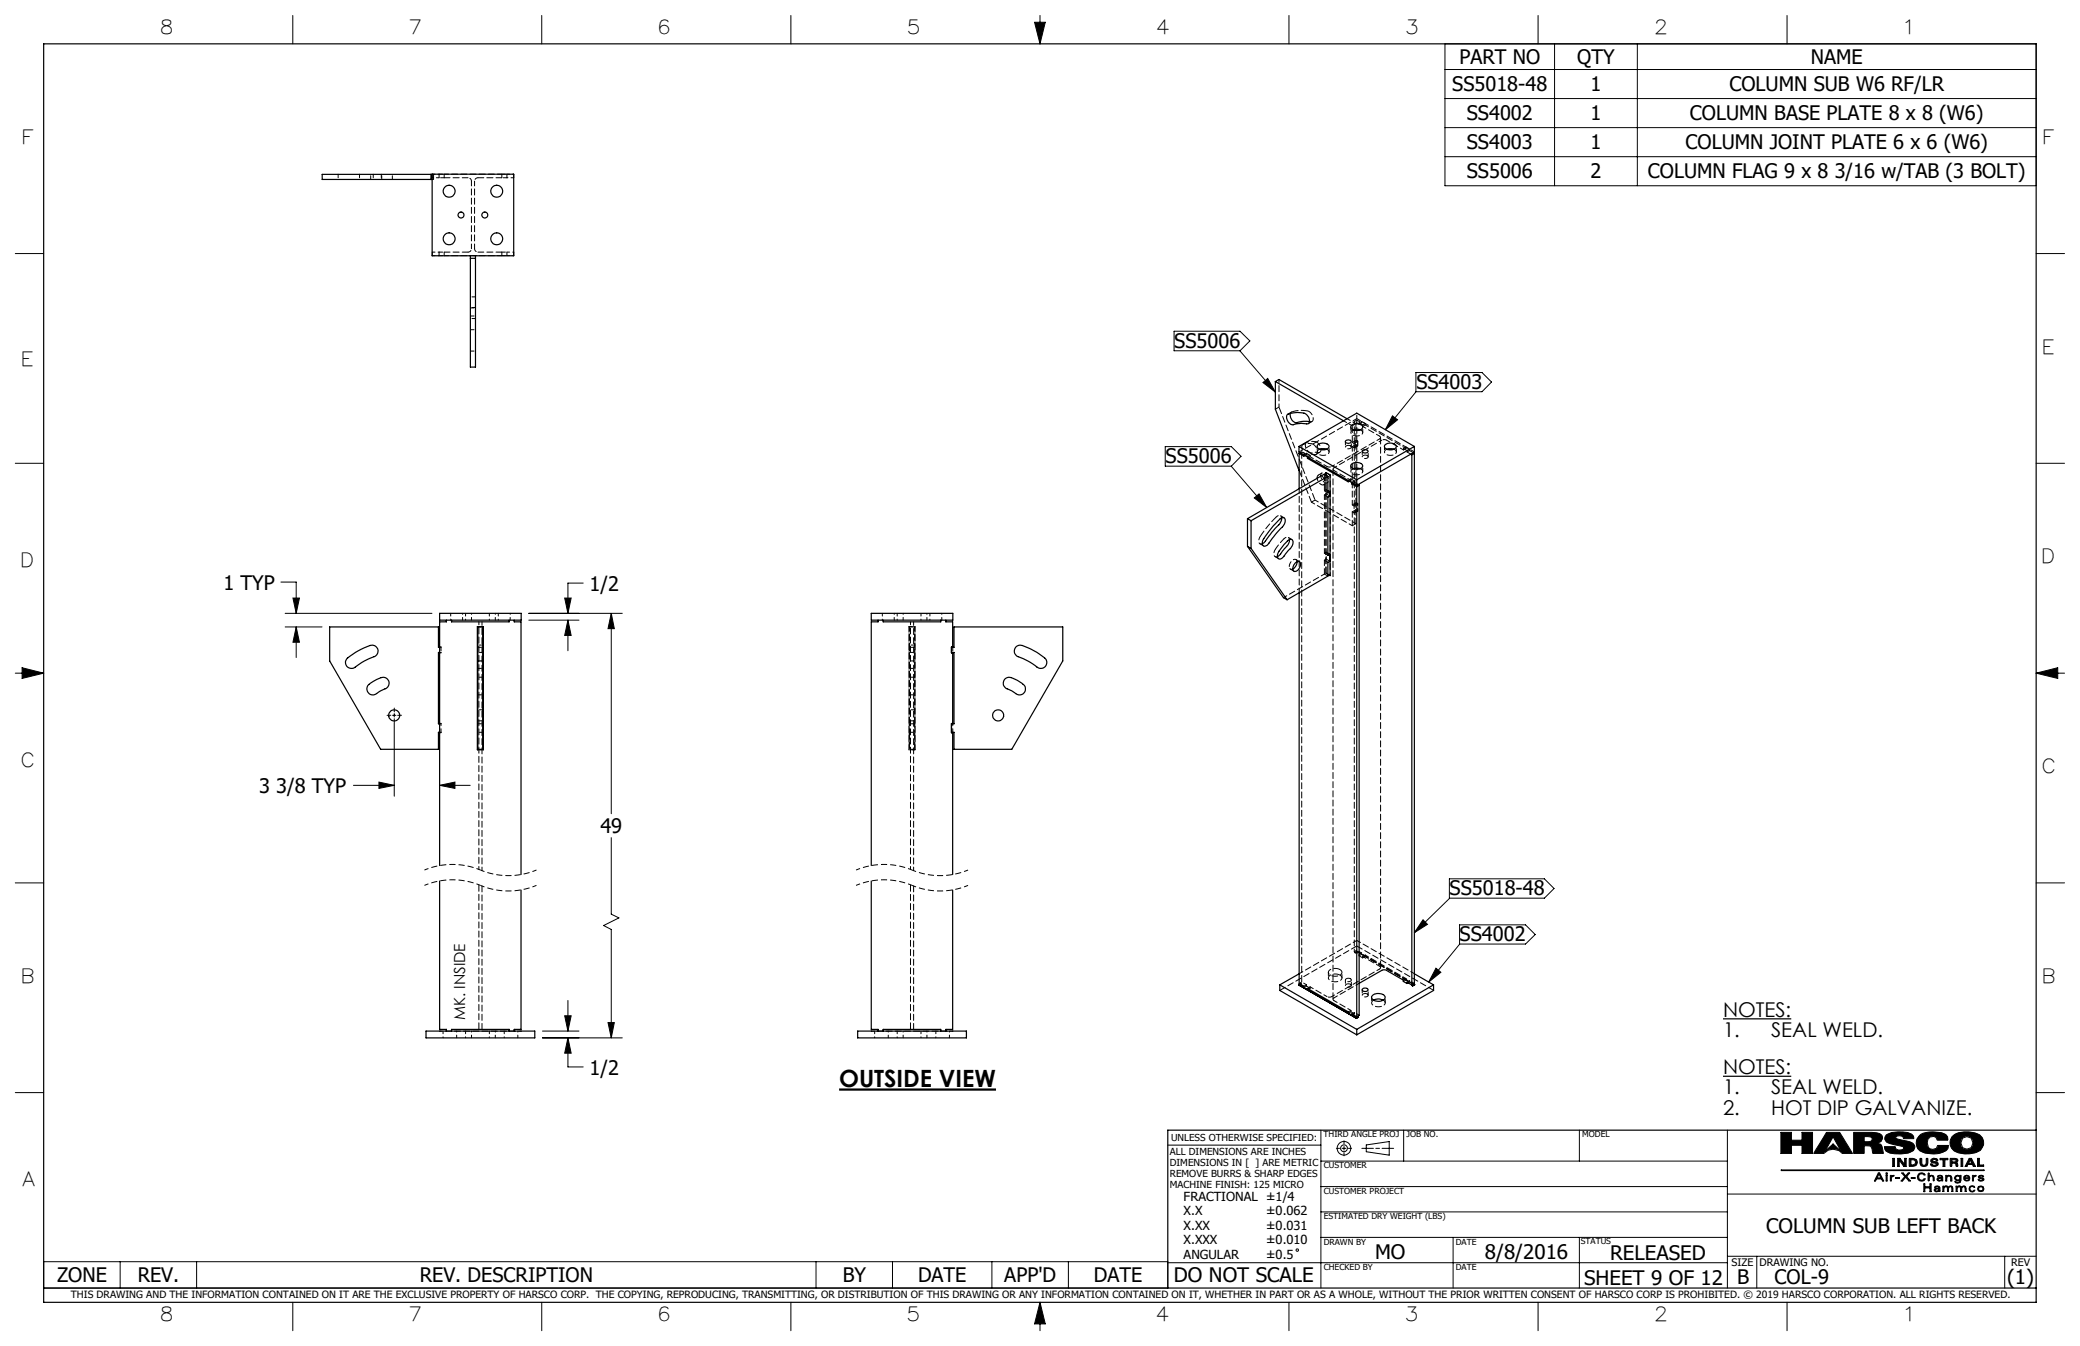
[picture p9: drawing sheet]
<svg xmlns="http://www.w3.org/2000/svg" width="432mm" height="279mm" viewBox="0 0 432 279" stroke-linecap="round" stroke-linejoin="round" font-family="sans-serif">
<g fill="none" stroke="#000" stroke-width=".21">
<path d="M60.8 3.2v5.9M112.5 3.2v5.9M164.2 3.2v5.9M214.8 4.6h2.2l-1.1 4.5zM215.9 3.2v5.9M267.6 3.2v5.9M300 9.1h122.7v29.5h-122.7zM300 14.4h122.7M319.3 3.2v5.9M322.7 9.1v29.5M339.9 9.1v29.5M371 3.2v5.9"/>
<path d="M300 20.5h122.7M300 26.5h122.7M300 32.5h122.7M3.2 52.6h5.9M422.7 52.6h5.9M243.7 68.8h13.7l2.1 2-2.1 2h-13.7zM257.4 72.8l7.4 8.6M262.2 79.4l1-.8 1.6 2.8zM293.9 77.3h13.8l1.9 2-1.9 2h-13.8zM3.2 96.2h5.9M241.9 92.7h13.7l2 2-2 2.1h-13.7zM255.6 96.8l7.4 8.5"/>
<path d="M289.1 86.3l1 .8-2.5 2.1zM293.9 81.4l-6.3 7.8M422.7 96.2h5.9M260.4 103.4l1-.9 1.6 2.8zM3.2 139.7h5.9M4.6 138.6l4.5 1.1-4.5 1.1zM58.3 120.8h3.2v6.5M59.2 127.3h30.5M59.2 130.1h7.7M60.8 124.1h1.4l-.7 3.2zM61.5 130.1l.7 3.2h-1.4zM61.5 130.1v6.4"/>
<path d="M109.8 127.3h19.4M109.8 128.7h10.4M117.2 124.1h1.4l-.7 3.2zM117.9 128.7l.7 3.2h-1.4zM117.9 128.7v6.4M121.1 121h-3.2v6.3M126.9 127.3l.6 3.2h-1.3zM126.9 127.3v41.6M422.7 139.7h5.9M422.7 139.7l4.5-1.1v2.2zM81.5 148.5h.7M81.8 148.1v.7"/>
<path d="M81.8 150.1v15.2M73.4 163h8.4M78.7 162.3l3.1 .7-3.1 .7zM91.3 163l3.1-.7v1.4zM91.3 163h6.3M126.9 173.9v15.9l1.6 .7-3.2 1.6 1.6 .8v22.5M3.2 183.3h5.9M295.4 190.9l.9 1-2.7 1.7zM300.9 182.4h19.7l2 2-2 2h-19.7zM300.9 186.5l-7.3 7.1M303 192h13.7l2 2-2 2h-13.7zM303 196l-6.4 7.9"/>
<path d="M422.7 183.3h5.9M112.6 215.4h16.6M112.6 214h7.6M117.2 210.9h1.4l-.7 3.1zM117.9 215.4l.7 3.2h-1.4zM117.9 207.7v6.3M117.9 215.4v6.1h3.2M126.2 212.3h1.3l-.6 3.1zM298.1 201l1 .8-2.5 2.1zM3.2 226.8h5.9M242.4 237.7h31.8M274.2 234.6v32.8"/>
<path d="M277.4 238.4h.7M278.6 238.4h.8M279 236.8v.7M279 238v.8M279 239.3v.6M279.9 238.4h.7M282.7 238.4h2.4M283.6 237.7l4.8-.7v2.8l-4.8-.7zM285.6 238.4h.8M286.9 238.4h2.4M291.4 234.6v6.4M327.9 234.6v6.4"/>
<path d="M358.6 234.6v32.8M369.7 235.1h2.2v1.6h2.2v-1.6h2.2v4.3h-2.2v-1.7h-2.2v1.7h-2.2zM379.2 235.1h2.7l2.7 4.3h-2.2a2.5 2.5 0 0 0-3.8 0h-2.1zM380.5 236l1.7 3-1.7-1.5-1.7 1.5zM384.8 235.1h3.7l1.7 .2 .5 .4 .1 .6-.3 .7-.8 .3 .7 .2 .3 .4 .3 1.5h-2.2l-.2-1-.3-.5-.6-.1h-.7v1.6h-2.2zM387 235.9l1.4 .1a.51 .51 0 0 1 0 .9l-1.4 .1zM389.7 237.3h.1M391.6 235.6a6.4 6.4 0 0 1 5.3-.2l.3 .4 .1 .6h-2.1l-.1-.4a1.07 1.07 0 0 0-1.5 .1v.1a3 3 0 0 0 1.9 .6l1.6 .5 .4 .7-.3 .8a7.4 7.4 0 0 1-4.9 .6l-.8-.5-.3-.9h2.3v.4a1.01 1.01 0 0 0 1.7-.2l-.4-.3-3.1-.8-.4-.7zM398.5 235.7a5.3 5.3 0 0 1 5.5-.2l.3 .5 .1 .7h-2.2l-.3-.6-.5-.2-.7 .1-.5 .5-.1 .7 .2 1 .4 .3 .5 .1 .8-.2 .2-.6h2.3l-.1 .6a3.9 3.9 0 0 1-2.8 1.1 4.2 4.2 0 0 1-3.5-1.1 2.19 2.19 0 0 1 .4-2.7zM405.2 235.9a5.4 5.4 0 0 1 5.8-.4 2.09 2.09 0 0 1 .8 2.2l-.7 1.1a5.9 5.9 0 0 1-5.4 .1 2.08 2.08 0 0 1-.5-3zM407.4 236.3l.9-.4 .9 .4 .4 .9-.4 1-.9 .3-.9-.3-.3-1zM422.7 226.8h5.9"/>
<path d="M274.2 256.9h84.4M274.2 251.6h84.4M274.2 246.3h84.4M274.2 241h84.4M301.7 256.9v10.5M327.9 256.9v10.5M358.6 247.9h64.1M369.8 242.9h42.1v.1h-42.1zM389.9 243.5h.3l.9 1.6h-.3l-.2-.4h-1l-.2 .4h-.3zM390.1 243.7l.4 .8h-.8zM391.5 244h.3v1.1h-.3zM391.5 243.5h.3v.2h-.3z"/>
<path d="M392.4 244h.2v.2l.2-.2h.4v.2l-.5 .1-.1 .8h-.2zM392.6 244.2h.1M392.9 240.5h.4v1.6h-.4zM393.6 244.4h.7v.2h-.7zM393.9 240.5h.5l1 1.2v-1.2h.3v1.6h-.5l-.9-1.3v1.3h-.4zM394.3 240.8h.1M394.8 243.5h.3l.5 .6 .5-.6h.4l-.7 .7 .8 .9h-.3l-.7-.7-.6 .7h-.3l.7-.9zM396.3 240.5a1.61 1.61 0 0 1 1.7 .5v.3l-.1 .5-.8 .3h-.8zM396.7 240.7a.62 .62 0 0 1 .8 .2 .62 .62 0 0 1 0 .7l-.8 .2zM396.8 244.4h.7v.2h-.7zM398.3 243.7a.87 .87 0 0 1 1.4 .2l-1-.2-.3 .2-.1 .4 .2 .5 .5 .2 .4-.3h.3l-.3 .4-.4 .1-.5-.1-.4-.3-.1-.5zM398.6 240.5h.4v1l.1 .3 .3 .1 .3-.1 .2-.4v-.9h.3v.9l-.2 .5a.93 .93 0 0 1-1.4-.4z"/>
<path d="M399.4 245.7h.2v.6h1v-.6h.3v1.7h-.3v-.8h-1v.8h-.2zM400.3 243.5h.2v.7l.5-.3a.79 .79 0 0 1 .4 1.2h-.1a.87 .87 0 0 0-.3-1 .85 .85 0 0 0-.5 1h-.2zM400.5 244.2h.1M400.9 240.7l.5-.3 .7 .1 .2 .4h-.4l-.1-.2h-.3l-.3 .2 .2 .2 .8 .2 .2 .4-.1 .2-.6 .2-.7-.1-.2-.4h.3l.4 .3 .5-.1v-.2l-1-.3-.2-.2zM401.7 246.3a.67 .67 0 0 1 1 .3v.7h-.2v-.1l-.7 .2-.2-.2v-.3l.1-.2 .8-.1-.1-.2-.3-.1-.5 .2zM402.4 244.7l.7-.1-.1 .3-.2 .1h-.3zM402.5 246.8h.1M402.5 246.8l-.8 .2 .2 .2h.3l.2-.1 .1-.3M402.5 247.2h.1M402.8 240.5h1.6v.2h-.6v1.4h-.4v-1.4h-.6zM403.1 244.6h.1M403.1 244.4l-.1-.2-.3-.1-.5 .2v-.2l.6-.2 .4 .2 .1 1h-.2v-.1"/>
<path d="M403.1 244.4l-.8 .1-.2 .3 .3 .3 .3 .1 .4-.2M403.1 244.4h.1M403.1 245h.1M403.5 246.4v-.2h-.2v1.1h.2l.1-.8 .4-.2 .3 .4v.6h.2l.1-.8 .3-.2 .3 .4v.6h.2l-.1-1-.5-.1-.3 .3M403.5 246.4l.5-.3 .4 .4M403.5 246.4h.1M403.9 244h.2v.2l.4-.3 .5 .2 .2 .4v.6h-.2l-.2-.9-.2-.1-.3 .1-.2 .9h-.2zM404.1 244.2h.1M404.4 246.5h.1M404.8 240.5a1.96 1.96 0 0 1 1.6 .2l-.1 .5-.3 .1 .4 .2 .1 .6h-.4a.61 .61 0 0 0-.7-.7h-.2v.7h-.4zM405.2 240.7l.8 .1v.3l-.8 .1zM405.9 244.1l.5-.2 .5 .3v-.2h.2v1l-.2 .5-.5 .1-.5-.1-.1-.3 .8 .2 .2-.1 .1-.4-.5 .2-.5-.2-.2-.4z"/>
<path d="M406 241.3h.1M406.1 244.2l.3-.1 .4 .1 .1 .3-.1 .3-.4 .2-.3-.2-.1-.3zM406.3 246.4v-.2h-.3l.1 1.1h.2l.1-.8 .3-.2 .3 .4v.6h.2l.1-.8 .4-.2 .3 .4v.6h.2l-.2-1-.4-.1-.4 .3M406.3 246.4l.4-.3 .5 .4M406.3 246.4h.1M407.1 240.5h.4v1.6h-.4zM407.2 246.5h.1M407.9 244.1l.4-.2 .5 .2 .1 .5h-1.1l.2 .3 .3 .1 .6-.2-.1 .2-.7 .1-.4-.2v-.6zM408 244.2l.3-.1 .4 .4h-.8zM408.8 240.5h.5l.8 1.6h-.5l-.1-.4h-1l-.2 .4h-.3zM408.9 246.3l.5-.2 .4 .1 .2 .3-.8-.2-.2 .2-.1 .3 .2 .4 .3 .1 .6-.2-.2 .2-.7 .1-.3-.3zM409 240.8l.3 .7h-.6z"/>
<path d="M409.5 244h.2v.2l.5-.2v.2l-.4 .1-.1 .8h-.2zM409.7 244.2h.1M410.5 240.5h.4v1.3h.9v.3h-1.3zM410.7 246.3l.5-.1 .5 .1 .2 .5-.2 .4-.5 .2-.5-.2-.2-.4zM410.7 244.2a.74 .74 0 0 1 1.1-.1v.2l-.5-.2-.4 .2 .7 .2 .3 .3a.76 .76 0 0 1-1.1 .3l-.2-.3 .8 .2 .2-.2a.87 .87 0 0 1-.9-.6zM410.8 246.5l.4-.2 .4 .2 .1 .3-.1 .3-.4 .1-.4-.1-.1-.3zM9.1 261.9h233.3v5.5h-233.3zM24.9 261.9v5.5M40.8 261.9v5.5M60.8 270.3v5.9M112.5 270.3v5.9M164.2 270.3v5.9"/>
<path d="M169.4 261.9v5.5M185.3 261.9v5.5M205.9 261.9v5.5M215.9 270.3v5.9M215.9 270.3l1.1 4.5h-2.2zM221.8 261.9v5.5M242.4 262.1h116.2M267.6 270.3v5.9M319.3 270.3v5.9M358.6 260.8h64.1M364.7 260.8v6.6M371 270.3v5.9"/>
<path d="M416.2 260.8v6.6"/>
<circle cx="279" cy="238.4" r=".71"/>
<circle cx="279" cy="238.4" r="1.41"/>
<circle cx="269.3" cy="259.5" r=".25"/>
</g>
<g fill="none" stroke="#000" stroke-width=".25">
<path d="M9.1 9.1h413.6v261.2h-413.6zM89.5 36.2v1.1M89.7 36.2v16.9h16.9v-16.9h-39.7v1.1h22.8M97.6 53.1v23.1h1.1v-23.1M97.6 53.6h1.1M264.8 79.2v5.7l4.9 12.8M264.8 79.2l14.1 8.1M264.8 79.2l.7-.4 14.1 8.1M267.2 86.1a5 5 0 0 1 4-.1 1.35 1.35 0 0 1 .3 2h-.2a6.1 6.1 0 0 0-2.9 .2 1.64 1.64 0 0 1-1.2-2.1zM267.9 85.8a1.57 1.57 0 0 0 1.3 1.9 5 5 0 0 1 2.7-.2M269.7 92.7v1.1l12 7M269.7 92.7l12 6.9"/>
<path d="M269.7 92.7l12-6.9 11.9 6.9M269.7 94.1l1 .6v-.3M269.7 94.1v7.4M269.9 94l-.2 .1M271.4 95.1l8.5 4.9v-.3M271.4 94.9v.2M271.7 95l-.3 .1M273.6 92.3a1.62 1.62 0 0 1 2.3 .3 1.42 1.42 0 0 1-2.5 .1zM273.9 93.2l.4-.1 1.1 .1M275.2 98.6v-.5l.9 .5v20.9l-.4-.3M275.3 98.1v.5M275.7 98.9l-.8-.5-15.9 9.3"/>
<path d="M275.7 98.9l-16 9.2M275.7 98.9v3.4l.3-.2M279.4 91.5a.67 .67 0 0 1 1.1 .3 .69 .69 0 0 1-1.2-.2zM280.6 88.3a1.58 1.58 0 0 1 2.3 .3 1.43 1.43 0 0 1-2.5 .2zM280.6 96.3a1.58 1.58 0 0 1 2.3 .4 1.46 1.46 0 0 1-2.3 .3l-.2-.4zM280.9 97.3l.6-.1 .9 .1M280.9 89.2l.6-.1 .9 .1M281.1 89.1v.2M281.7 99.6v1.2M282.8 93.6a.68 .68 0 0 1 1.2 .2 .69 .69 0 0 1-1.2-.2zM287.6 92.3a1.62 1.62 0 0 1 2.3 .3 1.42 1.42 0 0 1-2.5 .1zM287.9 93.2l.4-.1 1 .1"/>
<path d="M292.8 94.3l.3 .1M293.1 94.4v110.1M293.4 94l.2 .1M293.6 94.1l-.5 .3M293.6 92.7v1.1l-11.9 7M293.6 94.1v110.1l-.5 .3M293.6 92.7l-11.9 6.9M259 113.4l.7 .4M259 107.7v5.7M259 107.7l.7 .4M259 113.4l7.5 10.7 .7 .4M259.7 108.1v5.7"/>
<path d="M259.7 113.8l7.5 10.7M265.8 107.6a.61 .61 0 0 1 .9 0 .61 .61 0 0 1 .1 .8l-.4 .8-2.6 3.1a1.49 1.49 0 0 1-1.4 1.1 1.06 1.06 0 0 1 0-1.6l1.9-2.7zM266.1 107.5a2.79 2.79 0 0 1-1.4 2.2l-2.3 2.9-.4 .3M267.3 112.3a.65 .65 0 0 1 .9-.3 .65 .65 0 0 1 .2 .9l-.4 .8-1.1 1.3a1.36 1.36 0 0 1-1.5 1 1.33 1.33 0 0 1 .3-1.8zM267.7 112a2.97 2.97 0 0 1-1.2 2.2l-.8 .9-.5 .5M268.8 116.9a.6 .6 0 0 1 .7-.4 .6 .6 0 0 1 .5 .6 1.33 1.33 0 0 1-1.4 1.5 1.31 1.31 0 0 1 .2-1.7zM269.2 116.6a1.77 1.77 0 0 1-.8 1.5M275.7 101.9l.3 .2M275.7 114.9l.3 .2M276 102.1v.9l-.3 .2v12.1l.3-.2M276 115.1v1.4l-.3 .2v2.9l-8.5 4.9M280.6 100.2v.2"/>
<path d="M280.6 100.4l1.1 .6M280.9 100.3l-.3 .1M281.7 101v110.1M281.9 100.6l.3 .1M282.2 100.7l-.5 .3M282.2 100.7v110l-.5 .4M72.2 136.6a13.6 13.6 0 0 1 5.1-2.7 1.23 1.23 0 0 1 1.2 1.1 1.23 1.23 0 0 1-.9 1.3 15.9 15.9 0 0 0-4.3 2.4 1.25 1.25 0 0 1-1.4-.6 1.25 1.25 0 0 1 .3-1.5zM91.3 127.3h16.9v1.4h-16.9zM91.3 134.4h-.3v-4.3h-22.6v7.1l10.6 18.3h12v-3.5h.3M91.3 135.4h-.3v14.8h.3M92.7 128.7v.4h-1.4v50.6M93.7 128.7v.4h12v-.4"/>
<path d="M99.1 130.1h1.2v25.5h-1.2zM99.2 137.2h1.1M99.2 130.1h1.1v25.4h-1.1zM106.8 128.7v.4h1.4v52.4M180.9 127.3h16.9v1.4h-16.9zM182.3 128.7v.4h-1.4v50.6M183.3 128.7v.4h12v-.4M196.4 128.7v.4h1.4v5.3M197.5 134.4h.5v-4.3h22.6v7.1l-10.6 18.3h-12v-3.5h-.5M197.5 135.4h.5v14.8h-.5M197.8 135.4v14.8M197.8 134.3h-.3v1.2h.3"/>
<path d="M210.9 134.3l.6-.4a10.3 10.3 0 0 1 4.8 2.3 1.34 1.34 0 0 1 1 1 1.34 1.34 0 0 1-.5 1.3 1.41 1.41 0 0 1-1.9-.4l-1.5-.9-1.5-.7a1.34 1.34 0 0 1-1.2-.8 1.34 1.34 0 0 1 .2-1.4zM269.7 123v81.2l1 .5v.3l.7 .5M76.4 142.2l1.1-.8a3.7 3.7 0 0 1 2.5-.7 1.33 1.33 0 0 1 .7 1.5 1.33 1.33 0 0 1-1.2 1l-.7 .3a1.56 1.56 0 0 1-2.3 .4 1.24 1.24 0 0 1-.1-1.7zM197.8 152v29.5M197.8 150.2h-.3v1.9h.3M208.6 140.9a1.48 1.48 0 0 1 2 0l.3 .2a3.4 3.4 0 0 1 2 1.7 1.31 1.31 0 0 1-.9 1.4 1.31 1.31 0 0 1-1.5-.5l-.7-.4a1.79 1.79 0 0 1-1.5-1.3v-.5zM91.3 182.9v30.8h1.4v.3M108.2 184.7v29h-1.4v.3M180.9 182.9v30.8h1.4v.3M197.8 184.7v29h-1.4v.3M88.4 214h22.6v1.4h-22.6zM93.7 214v-.3h12v.3"/>
<path d="M178 214h22.6v1.4h-22.6zM183.3 214v-.3h12v.3M265.7 204.4l16 9.3M265.7 204.4v1.2l16 9.2M269.7 202.1l-4 2.3M269.7 204.5h.1M269.7 204.5l11.9 6.8M269.9 204.3l-.3 .2 12 6.9 .4-.3M270 204.3l-.3 .2M271.4 205.5v-.3l8.5 4.8v.3l.7 .5M271.7 205.3l-.3 .2M280.6 210.8v-.3l1.1 .6"/>
<path d="M280.9 210.6l-.3 .2M281.6 211.3h.1M281.7 213.7v1.1M282 211.1l-.4 .2M282 211.1h.1M282.2 204.1l4.7-2.7 .4-.1 .4 .1 3.6 2v.3l.8 .5M282.8 205.4a.67 .67 0 0 1 .7-.3 .67 .67 0 0 1 .5 .5 .68 .68 0 0 1-.7 .2 .68 .68 0 0 1-.5-.4zM284.9 206.7a1.84 1.84 0 0 1 2.6 .2 1.48 1.48 0 0 1-2.1 .9 .7 .7 0 0 1-.5-1.1zM285.2 207.6a2.15 2.15 0 0 1 1.9 0M292.1 204.2v-.3l1 .6M292.3 204l-.2 .2M293.4 204.3l.3 .1-.5 .2"/>
<path d="M293.5 204.4l-.1-.1 .3 .1M293.5 204.4l-.3 .2M293.5 204.4h.1M293.6 202.1l4 2.3M297.6 204.4l-15.9 9.3M297.6 204.4v1.2l-15.9 9.2M422.7 234.6h-180.3v32.8M9.1 267.4h413.6"/>
<circle cx="93.2" cy="39.7" r="1.23"/>
<circle cx="103.1" cy="39.7" r="1.23"/>
<circle cx="93.2" cy="49.6" r="1.23"/>
<circle cx="95.7" cy="44.6" r=".61"/>
<circle cx="100.6" cy="44.6" r=".61"/>
<circle cx="103.1" cy="49.6" r="1.23"/>
<circle cx="81.8" cy="148.5" r="1.15"/>
<circle cx="207.2" cy="148.5" r="1.15"/>
</g>
<path d="M215.9 270.3l-1.1 4.5h2.2zM214.8 4.6h2.2l-1.1 4.5zM4.6 138.6l4.5 1.1-4.5 1.1zM422.7 139.7l4.5-1.1v2.2zM369.7 235.1v4.3h2.2v-1.7h2.2v1.7h2.2v-4.3h-2.2v1.6h-2.2v-1.6zM387 235.9l1.4 .1 .3 .6-.5 .4h-1.2zM384.8 235.1v4.3h2.2v-1.6l1.4 .1 .4 1.5h2.2l-.4-1.7-.4-.3-.5-.1a1.15 1.15 0 0 0 1.1-1.2 1.41 1.41 0 0 0-1.7-1zM391.6 235.6a1.12 1.12 0 0 0-.2 1.2 1.12 1.12 0 0 0 1.1 .7l1.8 .3a.72 .72 0 0 1 .9 .5 1.03 1.03 0 0 1-1.7-.1v-.2h-2.3a1.46 1.46 0 0 0 1.7 1.5 7.2 7.2 0 0 0 4.2-.6 1.1 1.1 0 0 0 .3-1.2 1.1 1.1 0 0 0-1-.7l-2.1-.5a.58 .58 0 0 1-.7-.5l.4-.2h.6l.5 .2 .1 .4h2.1v-.2a1.62 1.62 0 0 0-1.8-1.2 6.2 6.2 0 0 0-3.9 .6zM398.3 235.9a2.19 2.19 0 0 0-.3 2.3 2.19 2.19 0 0 0 2 1.2 4.7 4.7 0 0 0 4.3-.9l.2-.7h-2.3a1.07 1.07 0 0 1-1.7 .6 1.38 1.38 0 0 1-.4-1.6 1.38 1.38 0 0 1 1.5-.9l.4 .3 .2 .5h2.2v-.5a1.37 1.37 0 0 0-1.6-1.1 6 6 0 0 0-4.3 .6zM407 237.2a1.3 1.3 0 0 1 2.6 0 1.3 1.3 0 0 1-2.6 0zM405.5 235.7a2.15 2.15 0 0 0-.6 2.3 2.15 2.15 0 0 0 2 1.4 5.7 5.7 0 0 0 4.4-.7 2.15 2.15 0 0 0 .3-2.3 2.15 2.15 0 0 0-1.8-1.3l-1.2-.2a4.6 4.6 0 0 0-3.1 .8zM379.2 235.1l-2.7 4.3h2.1a2.5 2.5 0 0 1 3.8 0h2.2l-2.7-4.3zM380.5 236l1.7 3-1.7-1.5-1.7 1.5zM392.9 240.5v1.6h.4v-1.6zM393.9 240.5v1.6h.4v-1.3l.9 1.3h.5v-1.6h-.3v1.2l-1-1.2zM396.7 240.7h.5l.4 .2 .1 .5-.3 .4h-.7zM396.3 240.5v1.6h.9a.83 .83 0 0 0 .8-.9 .83 .83 0 0 0-.9-.7zM398.6 240.5v1.1a.86 .86 0 0 0 .9 .5 .86 .86 0 0 0 .7-.7v-.9h-.3l-.1 1.2-.3 .2-.4-.1-.1-1.3zM400.9 240.7l-.1 .1a.53 .53 0 0 0 .6 .6l.4 .1a.27 .27 0 0 1 .1 .4 .27 .27 0 0 1-.4 0l-.4-.3h-.3a.86 .86 0 0 0 .8 .5 .86 .86 0 0 0 .8-.6l-.3-.3-.7-.1a.29 .29 0 0 1 0-.5 .29 .29 0 0 1 .4 .2l.1 .1h.4a.84 .84 0 0 0-1.4-.2zM402.8 240.5v.2h.6v1.4h.4v-1.4h.6v-.2zM405.2 240.7l.8 .1a.25 .25 0 0 1 0 .3 .25 .25 0 0 1-.3 .1h-.5zM404.8 240.5v1.6h.4v-.7l.7 .1 .2 .6h.4l-.1-.6-.4-.2 .4-.2v-.4l-.5-.2zM407.1 240.5v1.6h.4v-1.6zM409 240.8l.3 .7h-.6zM408.8 240.5l-.8 1.6h.3l.2-.4h1l.1 .4h.5l-.8-1.6zM410.5 240.5v1.6h1.3v-.3h-.9v-1.3zM390.1 243.7l.4 .8h-.8zM389.9 243.5l-.8 1.6h.3l.2-.4h1l.2 .4h.3l-.9-1.6zM391.5 243.5v.2h.3v-.2zM369.8 242.9v.1h42.1v-.1zM391.5 244v1.1h.3v-1.1zM392.4 244v1.1h.2l.1-.7 .5-.2v-.2h-.3l-.3 .2v-.2zM393.6 244.4v.2h.7v-.2zM394.8 243.5l.6 .7-.7 .9h.3l.6-.7 .7 .7h.3l-.8-.9 .7-.7h-.4l-.5 .6-.5-.6zM396.8 244.4v.2h.7v-.2zM398.3 243.6l-.3 .8a.87 .87 0 0 0 .7 .8 .87 .87 0 0 0 1-.5h-.3l-.2 .3h-.3a.67 .67 0 0 1-.6-.9 .67 .67 0 0 1 1.1-.2h.3a.86 .86 0 0 0-1.4-.3zM400.3 243.5v1.6h.2v-.7l.4-.3 .4 .2v.8h.2v-.9l-.6-.3-.4 .3v-.7zM402.4 244.7l.3-.1a.23 .23 0 0 1 .4 .1 .23 .23 0 0 1-.2 .3h-.3a.22 .22 0 0 1-.2-.1 .22 .22 0 0 1 0-.2zM402.3 244.1l-.1 .2 .3-.2 .4 .1a.2 .2 0 0 1 .1 .3 .2 .2 0 0 1-.3-.1l-.5 .1-.1 .5 .3 .2 .7-.2v.1h.2l-.1-1-.3-.2zM403.9 244v1.1h.2v-.6l.3-.4 .5 .1 .1 .9h.2l-.1-1-.6-.2-.4 .3v-.2zM406 244.1l-.1 .1a.6 .6 0 0 0 .1 .8 .6 .6 0 0 0 .9-.1l-.1 .4-.2 .1h-.4l-.2-.2-.2 .1 .4 .3 .8-.2 .1-.3v-1.1h-.2v.2a.7 .7 0 0 0-.9-.1zM406 244.5a.45 .45 0 0 1 .9 0 .45 .45 0 0 1-.9 0zM408 244.2l.5-.1 .2 .4h-.8zM407.8 244.1l-.2 .6a.67 .67 0 0 0 .6 .5 .67 .67 0 0 0 .7-.4l-.8 .2-.3-.4h1.1a.67 .67 0 0 0-.4-.6 .67 .67 0 0 0-.7 .1zM409.5 244v1.1h.2v-.7l.5-.2v-.2h-.3l-.2 .2v-.2zM410.8 244.1a.38 .38 0 0 0 0 .4 .38 .38 0 0 0 .4 .2h.2a.21 .21 0 0 1 .2 .3 .21 .21 0 0 1-.4 0l-.6-.2 .2 .3 .5 .1a.37 .37 0 0 0 .5-.2 .37 .37 0 0 0-.2-.5l-.4-.1a.21 .21 0 0 1-.2-.3 .21 .21 0 0 1 .3 0l.5 .2-.4-.4zM399.4 245.7v1.7h.2v-.8h1v.8h.3v-1.7h-.3v.6h-1v-.6zM401.8 246.9l.4-.1a.24 .24 0 0 1 .3 .3 .24 .24 0 0 1-.4 .1l-.3-.1zM401.7 246.3l-.1 .2 .5-.2 .3 .1a.23 .23 0 0 1 0 .3 .23 .23 0 0 1-.3 0 .41 .41 0 0 0-.6 .4 .41 .41 0 0 0 .7 .3l.3-.2v.1h.2v-.9l-.3-.2zM409 246.2l-.2 .3v.5l.4 .4h.6l.2-.3-.5 .2-.3-.1-.3-.3 .1-.4 .5-.2 .5 .2a.62 .62 0 0 0-1-.3zM410.7 246.7a.5 .5 0 0 1 1 0 .5 .5 0 0 1-1 0zM410.5 246.8a.65 .65 0 0 0 1.3 0 .65 .65 0 0 0-1.3 0zM403.3 246.2h.2v.2l.5-.3 .4 .4 .4-.3h.4l.2 .3v.8h-.2v-.8l-.2-.2-.5 .3v.7h-.2v-.7l-.3-.3-.4 .2-.1 .8h-.2zM406 246.2h.3v.2l.5-.3 .4 .4 .3-.3h.5l.2 .4v.7h-.2v-.7l-.3-.3-.4 .2-.1 .8h-.2v-.7l-.3-.3-.4 .3v.7h-.2z" fill-rule="evenodd" fill="#000"/>
<path d="M174.2 226.2h32.6" fill="none" stroke="#000" stroke-width=".46"/>
<path d="M357.7 211.5h14.2M357.7 223.4h14.2" fill="none" stroke="#000" stroke-width=".26"/>
<path d="M99.7 183.8a15.1 15.1 0 0 0-11.6 0M99.7 180.6a15.1 15.1 0 0 0-11.6 0M111.4 183.8a15.1 15.1 0 0 1-11.7 0M111.4 180.6a15.1 15.1 0 0 1-11.7 0M189.3 183.8a15.1 15.1 0 0 0-11.6 0M189.3 180.6a15.1 15.1 0 0 0-11.6 0M201 183.8a15.1 15.1 0 0 1-11.7 0M201 180.6a15.1 15.1 0 0 1-11.7 0" fill="none" stroke="#000" stroke-width=".21" stroke-dasharray="1.3 .6" stroke-dashoffset=".4" stroke-linecap="butt"/>
<path d="M81.1 148.5h-.8M81.8 147.8v-.8M81.8 149.2v.8M82.6 148.5h.7" fill="none" stroke="#000" stroke-width=".21" stroke-dasharray="15.2 1.3 1.3 1.3"/>
<path d="M188.7 130.1h1.2v25.5h-1.2z" fill="none" stroke="#808080" stroke-width=".25"/>
<g fill="#000">
<path d="M260.4 103.4l1-.9 1.6 2.8zM262.2 79.4l1-.8 1.6 2.8zM289.1 86.3l1 .8-2.5 2.1zM298.1 201l1 .8-2.5 2.1zM295.4 190.9l.9 1-2.7 1.7z"/>
<path d="M126.9 127.3l.6 3.2h-1.3zM126.2 212.3h1.3l-.6 3.1zM91.3 163l3.1-.7v1.4zM78.7 162.3l3.1 .7-3.1 .7zM60.8 124.1h1.4l-.7 3.2zM61.5 130.1l.7 3.2h-1.4zM117.9 128.7l.7 3.2h-1.4zM117.2 124.1h1.4l-.7 3.2zM117.2 210.9h1.4l-.7 3.1zM117.9 215.4l.7 3.2h-1.4z"/>
</g>
<g fill="none" stroke="#000" stroke-width=".21" stroke-dasharray="1.3 .6" stroke-dashoffset=".5">
<path d="M70.2 36.2v1M74.6 36.2v1M77 37.2v-1M77.5 36.2v1M79.2 36.2v1M79.2 37.2v-1M81.5 37.2v-1M91.2 36.2h1M92.2 36.9h-1M104.2 36.2h1M105.2 36.9h-1M91.2 53.1h1"/>
<path d="M91.2 52.3h1M104.2 53.1h1M104.2 52.3h1M97.7 65.6h1M97.7 72.9h1M97.7 68.4h1M97.7 63.9h1M98.7 66.1h-1M98.7 63.8h-1M98.7 61.6h-1M272 94.8l3.5 2M275.5 96.8l.5 .2 .5-.2"/>
<path d="M276.1 98.6l-.8-.5M276.9 97.7l3.5 2M278.9 87.3l1.8 1.1M279.7 86.9l1.8 1.1M281.3 91.9v1M281.9 91.6v1M283.4 88.2l8.5 4.9M286.4 90.5l-3.5-2M287.9 91.4l-.5-.1-.5 .1M291.4 93.4l-3.5-2M262.1 112.9a.6 .6 0 0 1-.7-.2 .6 .6 0 0 1 0-.8l.2-.6M265.2 115.5a.6 .6 0 0 1-.7-.2 .6 .6 0 0 1 0-.7l.3-.6"/>
<path d="M274.9 119.2l-8.4 4.9M280.7 109.1l-8.5-4.9M281.5 108.7l-8.5-4.9M91.5 134.4v1M99.2 134.4h1.1M99.2 138.7h1.1M100.1 129.1v51.6M100.3 135.4h-1.1M100.3 133.9h-1.1M188.8 135.4h1.1M188.8 134.4v1M188.8 138.7h1.1"/>
<path d="M189.7 129.1v51.6M189.9 134.4h-1.1M189.9 135.4v-1M189.9 130.1h-1.1M189.9 137.2h-1.1M189.9 133.9h-1.1M197.8 134.4v1M99.2 150.2h1.1M99.2 144.2h1.1M99.2 149.6h1.1M100.3 152h-1.1M100.3 140.6h-1.1"/>
<path d="M100.3 147.3h-1.1M188.8 152h1.1M188.8 149.6h1.1M188.8 144.2h1.1M189.9 150.2h-1.1M189.9 155.5h-1.1M189.9 147.3h-1.1M189.9 140.6h-1.1M281.7 197.6l11.9 6.8M282.9 198.5l3.5 2.1M275.5 206.9l-3.5-2.1M276.5 206.9l-.5 .1-.5-.1"/>
<path d="M276.9 207.1l5.3-3M280.4 209.7l-3.5-2M291.9 203.1l-8.5-4.9M293.4 204.2l-11.7-6.7"/>
</g>
<g fill="none" stroke="#000" stroke-width=".21" stroke-dasharray="1.3 .6" stroke-dashoffset=".7">
<path d="M89.7 36.2h1.5M91.2 36.9h-1.5M105.2 36.2h1.4M106.6 36.9h-1.4M89.7 53.1h1.5M89.7 52.3h1.5M105.2 53.1h1.4M105.2 52.3h1.4M275.3 116.1v-1.5M276.1 119.5v-20.9M281.1 105v1.5M281.1 106.3v91.2"/>
<path d="M281.9 106v-1.4M93.6 127.3v1.4M96 128.7v-1.4M96.7 127.3v1.4M97.9 128.7v-1.4M99.4 129.1v51.4M101.6 127.3v1.4M102.8 128.7v-1.4M103.4 127.3v1.4M105.9 128.7v-1.4M183.2 127.3v1.4M185.6 128.7v-1.4"/>
<path d="M186.3 127.3v1.4M187.5 128.7v-1.4M189 129.1v51.4M191.2 127.3v1.4M192.4 128.7v-1.4M193 127.3v1.4M195.5 128.7v-1.4M91.3 214h16.9M92 214v1.4M94.8 215.4v-1.4M96.7 214v1.4M97.9 215.4v-1.4"/>
<path d="M101.6 214v1.4M102.8 215.4v-1.4M104.7 214v1.4M107.5 215.4v-1.4M180.9 214h16.9M181.6 214v1.4M184.4 215.4v-1.4M186.3 214v1.4M187.5 215.4v-1.4M191.2 214v1.4M192.4 215.4v-1.4M194.3 214v1.4"/>
<path d="M197.1 215.4v-1.4"/>
</g>
<g fill="none" stroke="#000" stroke-width=".21" stroke-dasharray="1.3 .6">
<path d="M89.7 36.2h.1M90 36.9v.3M90 37.2h-.3M97.6 53v.1M97.7 53.1h.1M98.7 53.1h.1M98.8 53v.1M267.9 85.8l.3-.3M270.2 93.8l-.2 .2M270.7 94.4h.1M271.2 94.1l-.5 .3M271.2 94.4v-.3"/>
<path d="M271.2 94.4l-.5 .3M271.5 94.8h.1M271.5 85.3a1.57 1.57 0 0 1 .9 2.2h-.4M271.7 94.4a1.49 1.49 0 0 1-1.3-2.1l.2-.1M272 94.8l-.3 .2M272 94.5l-.5 .3M272 94.5v.3M272 87.5h-.1M272.3 92.1a1.57 1.57 0 0 1 1 2.2l-.4 .1M272.4 94a1.49 1.49 0 0 1-1.2-2.1l.1-.1M273.1 91.7a1.57 1.57 0 0 1 .9 2.1l-.3 .1M275.3 98.6v20.4"/>
<path d="M275.3 98.1h.1M275.6 93.3l-.2-.1M276.1 98.6h.1M279.9 99.7h.1M280.4 92.6a.64 .64 0 0 0-1.1 .3 .67 .67 0 0 0 .7 .3 .67 .67 0 0 0 .5-.5l-.1-.1M280.4 99.4l-.5 .3M280.4 99.7v-.3M280.4 99.7l-.5 .3M281.1 92.1l-.4-.3M281.1 92.9l-.4-.2M281.1 91.8l.2 .1M281.1 91.8l.6-.3"/>
<path d="M281.1 92.8l.6-.3M281.2 99.8l-.5 .3M281.2 99.8v.3M281.3 92.9l-.2-.1M281.3 91.9l.6-.3M281.3 92.9l.6-.3M281.7 87.2l-.6 .3M281.7 91.5l.2 .1M281.9 92.6l-.2-.1M281.9 91.6l-.4-.2M281.9 92.5l-.4-.2M282.1 87.8v.3"/>
<path d="M282.5 97.3h-.1M282.5 89.3l-.1-.1M282.7 87.5l-.6 .3M282.7 87.8v-.3M282.7 87.8l-.6 .3M282.9 88.5v-.3M283.4 88.2l-.5 .3M283.4 87.9l-.5 .3M283.4 87.9v.3M283.8 94.6a.64 .64 0 0 0-1 .3 .67 .67 0 0 0 .7 .3 .67 .67 0 0 0 .5-.5l-.2-.1M289.5 93.3l-.1-.1M291.4 93.1v.3"/>
<path d="M291.9 93.1l-.5 .3M291.9 92.8l-.5 .3M291.9 93.1v-.3M292.1 93.8v-.3M292.6 93.5l-.5 .3M292.6 93.2l-.5 .3M292.6 93.2v.3M272.2 104.2l-2.5-6.5M275.3 119l.4 .2M275.3 119h.1M275.3 101.7l.4 .2M275.3 101.7l-.4 .2"/>
<path d="M275.3 102.5l-.4 .2M275.3 114.6l.4 .2M275.3 114.6l-.4 .2M275.3 116.1l-.4 .2M276.1 119.5h.1M280.7 100.1v.1M281.1 105l-.4-.2M281.1 106.5l-.4-.3M281.1 104.7l.2 .1M281.1 104.7l.6-.3M281.1 106.3l.6-.3M281.2 100.1l-.3 .2"/>
<path d="M281.3 106.4l-.2-.1M281.3 104.8l.6-.3M281.3 106.4l.6-.3M281.7 100.7v.3M281.7 104.4l.2 .1M281.9 106.1l-.2-.1M281.9 104.6l-.4-.2M281.9 106l-.4-.2M91.3 134.3h.2M91.5 135.5h-.2M91.5 134.3v.1M91.5 135.4v.1"/>
<path d="M91.5 134.4h-.2M91.5 135.4h-.2M91.3 150.2h.2M91.5 152.1h-.2M91.5 150.2h.1M91.5 152v.1M91.5 152h-.2M91.5 150.2h-.2M100.1 183.9v29.8M189.7 183.9v29.8M281.3 197.7l.1 .1M281.3 197.8v-.1"/>
<path d="M281.4 197.8l.3-.2M281.4 197.8h-.1M281.4 197.8h.1M281.7 197.2l-.6 .3M281.7 196.4l-16 9.2M281.7 197.6l-.3 .2M281.7 197.6h.1M281.7 197.5l-.4 .2M281.7 197.5l-.4 .3M281.7 197.5h.1M282.1 198.1v.3M282.7 198.1l-.6 .3"/>
<path d="M282.7 198.1v-.3M282.7 197.8l-.6 .3M282.9 198.8v-.3M283.4 198.5l-.5 .3M283.4 198.2l-.5 .3M283.4 198.2v.3M91.3 214h.1M91.4 214h.1M108.1 214h.1M108.2 214h.1M180.9 214h.1M181 214h.1"/>
<path d="M197.7 214h.1M197.8 214h.1M269.6 204.5h.1M269.7 204.5h-.1M270 204.3l.1-.1M270.1 204.2l-.1 .1M270.1 204.2v.1M270.1 204.2h.1M270.1 204.3l-.3 .2M270.1 204.3v-.1M270.2 203.8l-.5 .3M271.2 204.4l-.5 .3"/>
<path d="M271.2 204.7l-.5 .3M271.2 204.7v-.3M272 205.1l-.3 .2M272 204.8l-.5 .3M272 204.8v.3M280.4 203.2a.64 .64 0 0 0-1.1 .3 .67 .67 0 0 0 .7 .3 .67 .67 0 0 0 .5-.5l-.1-.1M280.4 204.3a.64 .64 0 0 0-1.1 .4 .67 .67 0 0 0 .7 .2 .67 .67 0 0 0 .5-.4l-.1-.2M280.4 210l-.5 .3M280.4 210v-.3M280.4 209.7l-.5 .3M281.2 210.5l-.3 .1M281.2 210.2l-.5 .3"/>
<path d="M281.2 210.2v.3M281.6 211.4h.1M281.6 211.4l.4-.3M282 211.1h.1M283.8 206.3a.64 .64 0 0 0-1 .4 .67 .67 0 0 0 .7 .3 .67 .67 0 0 0 .5-.5l-.2-.2M285.2 207.6a.66 .66 0 0 0-.4 .8 .66 .66 0 0 0 .6 .5 1.64 1.64 0 0 0 2.2-.7l-.1-.2-.3-.4M291.9 203.4l-.5 .3M291.9 203.1l-.5 .3M291.9 203.4v-.3M292.6 203.9l-.2 .1M292.6 203.6l-.5 .3M292.6 203.6v.3"/>
<path d="M293.2 204.6h.1M293.3 204.7v-.1M293.3 204.7l-.1-.1M293.3 204.7l.4-.3M293.7 204.4h.1M297.6 205.6l-15.9-9.2"/>
</g>
<path d="M270.6 92.2l.8-.1h.9M271.3 91.8l.9-.2 .9 .1M91.5 150.2v1.8M188.8 150.2v1.8M189.9 152v-1.8M197.8 150.2v1.8" fill="none" stroke="#000" stroke-width=".21" stroke-dasharray="1.3 .6" stroke-dashoffset=".9"/>
<g fill="none" stroke="#000" stroke-width=".21" stroke-dasharray="1.3 .6" stroke-dashoffset="-.1">
<path d="M268.2 85.5a6.4 6.4 0 0 1 3.3-.2M270.2 93.8v110M274.9 98.4v3.5M276.7 97.4v110M280.7 88.4v3.4M281.5 88v3.4M281.7 92.5v7.1M261.6 111.3l1.6-2.1 1.7-1.9M188.8 135.4v14.8M189.9 135.4v14.8M99.4 183.7v30M189 183.7v30"/>
<path d="M278.2 201.3a1.66 1.66 0 0 0-2.4 .6 1.66 1.66 0 0 0 2.8 0l-.2-.4-.2-.2M278.2 202.4a1.66 1.66 0 0 0-2.4 .6 1.66 1.66 0 0 0 2.8 0l-.2-.4-.2-.2M286.6 200.9v-110.1"/>
</g>
<g fill="none" stroke="#000" stroke-width=".21" stroke-dasharray="1.3 .6" stroke-dashoffset=".4">
<path d="M89.7 36.2v.7M90 36.9v-.7M91.2 36.2v.7M92.2 36.2v.7M92.2 36.2h12M104.2 36.2v.7M105.2 36.2v.7M106.6 36.2v.7M89.7 52.3v.8M91.2 52.3v.8M92.2 52.3v.8M92.2 53.1h12"/>
<path d="M104.2 52.3v.8M105.2 52.3v.8M106.6 52.3v.8M265.5 84.5l-.7 .4M268.1 85.5l-.7 .5M270.7 94.4l.8 .4M271.2 94.1l.8 .4M271.2 91.8l-.7 .5M271.6 87.9l.8-.4M273.2 94.3l.8-.4M274.4 98.2l-.7 .4M276.9 97.1a.3 .3 0 0 0-.2 .3 .3 .3 0 0 0 .2 .3"/>
<path d="M279.9 99.7l.8 .4M280.4 99.4l.8 .4M280.7 92.7l.8-.4M281.1 92.1v.8M281.1 92.9l.8-.4M281.1 92.8v11.9M281.1 89.3v2.5M281.5 88l-.8 .4M281.5 91.4l-.8 .4M281.7 87.2v4.3M281.7 86.9l-12 6.9M281.9 91.6l-.8 .5"/>
<path d="M281.9 92.5v-.9M282.7 87.5l.7 .4M282.9 88.2l-.8-.4M286.4 91.1a.3 .3 0 0 0 .2-.3 .3 .3 0 0 0-.2-.3M291.9 92.8l.7 .4M292.1 93.5l-.7-.4M292.6 93.5l.8 .5M292.9 94.3l-.8-.5M293.6 93.8l-11.9-6.9M261.6 112.9l.7 .4M264.7 115.5l.7 .5M266.6 107.5l-.8-.5"/>
<path d="M267.9 118.1l.7 .5M268.2 112l-.7-.4M269.8 116.6l-.8-.5M273 103.8l-.8 .4M274.8 100.6l.8-.4M274.9 101.9l.8 .4M274.9 114.8l.8 .5M274.9 119.2l.8 .4M275.3 102.5v-.8M275.7 103.2l-.8-.5M275.7 116.7l-.8-.4M276.1 103l-.8-.5"/>
<path d="M276.1 116.5l-.8-.4M280.7 106.2l.8-.4M281.1 106.5l.8-.5M281.2 100.1l.7 .5M281.5 104.4l-.8 .4M281.5 108.7l-.8 .4M281.9 104.6l-.8 .4M188.8 130.1v4.3M189.9 130.1v4.3M281.7 195.2l-12 6.9M282.1 198.4l.8 .4M283.4 198.5l-.7-.4"/>
<path d="M269.6 204.5l12 6.9M272 205.1l-.8-.4M276.9 207.7a.3 .3 0 0 1-.2-.3 .3 .3 0 0 1 .2-.3M281.2 210.5l-.8-.5M286.4 200.6a.3 .3 0 0 1 .2 .3 .3 .3 0 0 1-.2 .2M292.6 203.9l-.7-.5M293.6 202.1l-11.9-6.9"/>
</g>
<g fill="none" stroke="#000" stroke-width=".21" stroke-dasharray="1.3 .6" stroke-dashoffset=".6">
<path d="M97.9 37.6a.71 .71 0 0 0-.7-.7M99.2 36.9a.71 .71 0 0 0-.7 .7M97.2 52.3a.71 .71 0 0 0 .7-.7M98.5 51.6a.71 .71 0 0 0 .7 .7M98.8 53h-1.2M265.5 84.5v-5.8M270.2 93.8l1 .6M272.9 94.4h-1.2M273.4 99.2a.55 .55 0 0 1 .4-.6 .55 .55 0 0 1 .7 .3 1.17 1.17 0 0 1 .2 1.8 1.47 1.47 0 0 1-1.3-1.5M273.4 92.7v1.1M273.7 93.9l-1.3 .1M274.2 98.7a.55 .55 0 0 1 .4-.6 .55 .55 0 0 1 .6 .3 1.17 1.17 0 0 1 .3 1.8 1.47 1.47 0 0 1-1.3-1.5"/>
<path d="M275.9 93.8v-1.1M276.5 96.8l9.9-5.7M279.3 91.7v1.1M280.4 96.7v1.1M280.4 88.6v1.2M280.5 92.8v-1.1M281.7 87.2l1 .6M281.7 86.9v-1.2M282.1 88.1l-1-.6M282.8 93.7v1.1M282.9 97.8v-1.1M282.9 89.8v-1.2"/>
<path d="M284 94.8v-1.1M286.9 91.4l-10 5.7M287.4 92.7v1.1M289.9 93.8v-1.1M268.4 118.1a.49 .49 0 0 1-.5 0 .49 .49 0 0 1-.3-.5M188.7 130h1.3M190 155.6h-1.3M281.1 197.5l1 .6M281.7 197.6l11.7 6.7M282.7 197.8l-1-.6M271.2 204.4l-1-.6M275.8 201.8v1.2"/>
<path d="M278.6 203v-1.2M279.3 203.4v1.2M280.5 204.6v-1.2M282.2 210.7l-1-.5M282.8 205.4v1.2M284 206.6v-1.2M284.7 207v1.2M286.4 201.1l-9.9 5.8M287.6 208.2v-1.2M293.4 204.3l-11.7-6.8M293.6 204.1l-1-.5"/>
</g>
<path d="M98.5 37.6v14M97.9 51.6v-14M274 93.2a.6 .6 0 0 0-.6 .7 .6 .6 0 0 0 .7 .5 1.32 1.32 0 0 0 1.8-.6l-.3-.5M280.7 92.7v12.1M280.9 97.3a.6 .6 0 0 0-.5 .6 .6 .6 0 0 0 .7 .6 1.32 1.32 0 0 0 1.8-.7l-.4-.5M280.9 89.2a.6 .6 0 0 0-.5 .7 .6 .6 0 0 0 .7 .5 1.32 1.32 0 0 0 1.8-.7l-.4-.4M281.5 92.3v12.1M287.9 93.2a.6 .6 0 0 0-.5 .7 .6 .6 0 0 0 .6 .5 1.32 1.32 0 0 0 1.9-.6l-.4-.5M269.7 101.4v21.6M274.9 102.7v12.1" fill="none" stroke="#000" stroke-width=".21" stroke-dasharray="1.3 .6" stroke-dashoffset=".3"/>
<path d="M97.2 36.9h-5M104.2 36.9h-5M92.2 52.3h5M99.2 52.3h5M274.9 116.3v2.9M280.7 106.2v2.9M281.5 105.8v2.9" fill="none" stroke="#000" stroke-width=".21" stroke-dasharray="1.3 .6" stroke-dashoffset=".1"/>
<path d="M281.1 87.5v1.6M264.9 107.3a.6 .6 0 0 1 .7-.3 .6 .6 0 0 1 .5 .5M266.6 111.8a.6 .6 0 0 1 .6-.3 .6 .6 0 0 1 .5 .5M281.3 104.8v1.6M281.9 104.5v1.6" fill="none" stroke="#000" stroke-width=".21" stroke-dasharray="1.3 .6" stroke-dashoffset=".8"/>
<path d="M264.8 114l1.8-2.2M267.6 117.6a1.36 1.36 0 0 1 1.5-1.4l.2 .4M190 130v25.6M188.7 155.6v-25.6" fill="none" stroke="#000" stroke-width=".21" stroke-dasharray="1.3 .6" stroke-dashoffset=".2"/>
<path d="M273 103.8l-7.5-19.3M188.8 152v3.5M189.9 152v3.5" fill="none" stroke="#000" stroke-width=".21" stroke-dasharray="1.3 .6" stroke-dashoffset="-.2"/>
<text font-size="4.9" x="174.2" y="225.6">OUTSIDE VIEW</text>
<g font-size="4.2">
<text x="303" y="13.3">PART NO</text>
<text x="327.4" y="13.3">QTY</text>
<text x="375.9" y="13.3">NAME</text>
<text x="301.5" y="18.9">SS5018-48</text>
<text x="330.2" y="18.9">1</text>
<text x="359" y="18.9">COLUMN SUB W6 RF/LR</text>
<text x="304.5" y="25">SS4002</text>
<text x="330.2" y="25">1</text>
<text x="350.8" y="25">COLUMN BASE PLATE 8 x 8 (W6)</text>
<text x="304.5" y="31">SS4003</text>
<text x="330.2" y="31">1</text>
<text x="349.9" y="31">COLUMN JOINT PLATE 6 x 6 (W6)</text>
<text x="304.5" y="37">SS5006</text>
<text x="330.2" y="37">2</text>
<text x="342.1" y="37">COLUMN FLAG 9 x 8 3/16 w/TAB (3 BOLT)</text>
<text x="243.8" y="72.2">SS5006</text>
<text x="294" y="80.8">SS4003</text>
<text x="242" y="96.2">SS5006</text>
<text x="46.4" y="122.4">1 TYP</text>
<text x="122.4" y="122.6">1/2</text>
<text x="53.8" y="164.6">3 3/8 TYP</text>
<text x="124.6" y="173">49</text>
<text x="300.9" y="185.9">SS5018-48</text>
<text x="303" y="195.4">SS4002</text>
<text x="357.7" y="211">NOTES:</text>
<text x="357.7" y="215.3">1.</text>
<text x="367.7" y="215.3">SEAL WELD.</text>
<text x="122.4" y="223.1">1/2</text>
<text x="357.7" y="223">NOTES:</text>
<text x="357.7" y="227.2">1.</text>
<text x="367.7" y="227.2">SEAL WELD.</text>
<text x="357.7" y="231.4">2.</text>
<text x="367.7" y="231.4">HOT DIP GALVANIZE.</text>
<text x="366.6" y="255.9">COLUMN SUB LEFT BACK</text>
<text x="285.5" y="261.4">MO</text>
<text x="308.3" y="261.3">8/8/2016</text>
<text x="334.3" y="261.6">RELEASED</text>
<text x="11.8" y="266.1">ZONE</text>
<text x="28.6" y="266.1">REV.</text>
<text x="87.1" y="266.1">REV. DESCRIPTION</text>
<text x="174.9" y="266.1">BY</text>
<text x="190.6" y="266.1">DATE</text>
<text x="208.5" y="266.1">APP'D</text>
<text x="227.1" y="266.1">DATE</text>
<text x="243.7" y="266.1">DO NOT SCALE</text>
<text x="328.9" y="266.7">SHEET 9 OF 12</text>
<text x="360.6" y="266.5">B</text>
<text x="368.4" y="266.6">COL-9</text>
<text x="416.7" y="266.5">(1)</text>
</g>
<g font-size="4">
<text x="33.6" y="7.1">8</text>
<text x="85.2" y="7.1">7</text>
<text x="137" y="7.1">6</text>
<text x="188.6" y="7.1">5</text>
<text x="240.3" y="7.1">4</text>
<text x="292.1" y="7.1">3</text>
<text x="343.8" y="7.1">2</text>
<text x="395.7" y="7.1">1</text>
<text x="4.9" y="29.8">F</text>
<text x="424.5" y="29.9">F</text>
<text x="4.8" y="76">E</text>
<text x="424.3" y="73.5">E</text>
<text x="4.7" y="117.7">D</text>
<text x="424.2" y="116.9">D</text>
<text x="4.7" y="159.3">C</text>
<text x="424.2" y="160.4">C</text>
<text x="4.8" y="204">B</text>
<text x="424.3" y="204">B</text>
<text x="4.8" y="246.1">A</text>
<text x="424.3" y="246">A</text>
<text x="33.6" y="274.2">8</text>
<text x="85.2" y="274.2">7</text>
<text x="137" y="274.2">6</text>
<text x="188.6" y="274.2">5</text>
<text x="240.3" y="274.2">4</text>
<text x="292.1" y="274.2">3</text>
<text x="343.8" y="274.2">2</text>
<text x="395.8" y="274.2">1</text>
</g>
<text font-size="3.2" x="96.6" y="211.8" transform="rotate(-90 96.6 211.8)">MK. INSIDE</text>
<g font-size="2.6">
<text x="245.7" y="249.3">FRACTIONAL ±1/4</text>
<text x="245.7" y="252.3">X.X</text>
<text x="245.7" y="255.3">X.XX</text>
<text x="262.9" y="252.3">±0.062</text>
<text x="262.9" y="255.3">±0.031</text>
<text x="245.7" y="258.3">X.XXX</text>
<text x="245.7" y="261.2">ANGULAR</text>
<text x="262.9" y="258.3">±0.010</text>
<text x="262.9" y="261.2">±0.5</text>
</g>
<g font-size="2.2">
<text x="359.5" y="262.8">SIZE</text>
<text x="365.3" y="262.7">DRAWING NO.</text>
<text x="417.5" y="262.8">REV</text>
</g>
<text font-size="2.1" x="14.7" y="269.5">THIS DRAWING AND THE INFORMATION CONTAINED ON IT ARE THE EXCLUSIVE PROPERTY OF HARSCO CORP. THE COPYING, REPRODUCING, TRANSMITTING, OR DISTRIBUTION OF THIS DRAWING OR ANY INFORMATION CONTAINED ON IT, WHETHER IN PART OR AS A WHOLE, WITHOUT THE PRIOR WRITTEN CONSENT OF HARSCO CORP IS PROHIBITED. © 2019 HARSCO CORPORATION. ALL RIGHTS RESERVED.</text>
<g font-size="2">
<text x="242.9" y="239.8">ALL DIMENSIONS ARE INCHES</text>
<text x="243.1" y="236.8">UNLESS OTHERWISE SPECIFIED:</text>
<text x="242.9" y="242.1">DIMENSIONS IN [ ] ARE METRIC</text>
<text x="242.9" y="244.4">REMOVE BURRS &amp; SHARP EDGES</text>
<text x="242.9" y="246.7">MACHINE FINISH: 125 MICRO</text>
</g>
<g font-size="1.7">
<text x="274.8" y="236.1">THIRD ANGLE PROJ</text>
<text x="292" y="236.1">JOB NO.</text>
<text x="328.5" y="236.1">MODEL</text>
<text x="274.8" y="242.5">CUSTOMER</text>
<text x="274.8" y="247.8">CUSTOMER PROJECT</text>
<text x="274.8" y="253.1">ESTIMATED DRY WEIGHT (LBS)</text>
<text x="274.8" y="258.3">DRAWN BY</text>
<text x="274.8" y="263.6">CHECKED BY</text>
<text x="302.2" y="263.6">DATE</text>
<text x="302.2" y="258.3">DATE</text>
<text x="328.2" y="258.3">STATUS</text>
</g>
</svg>
